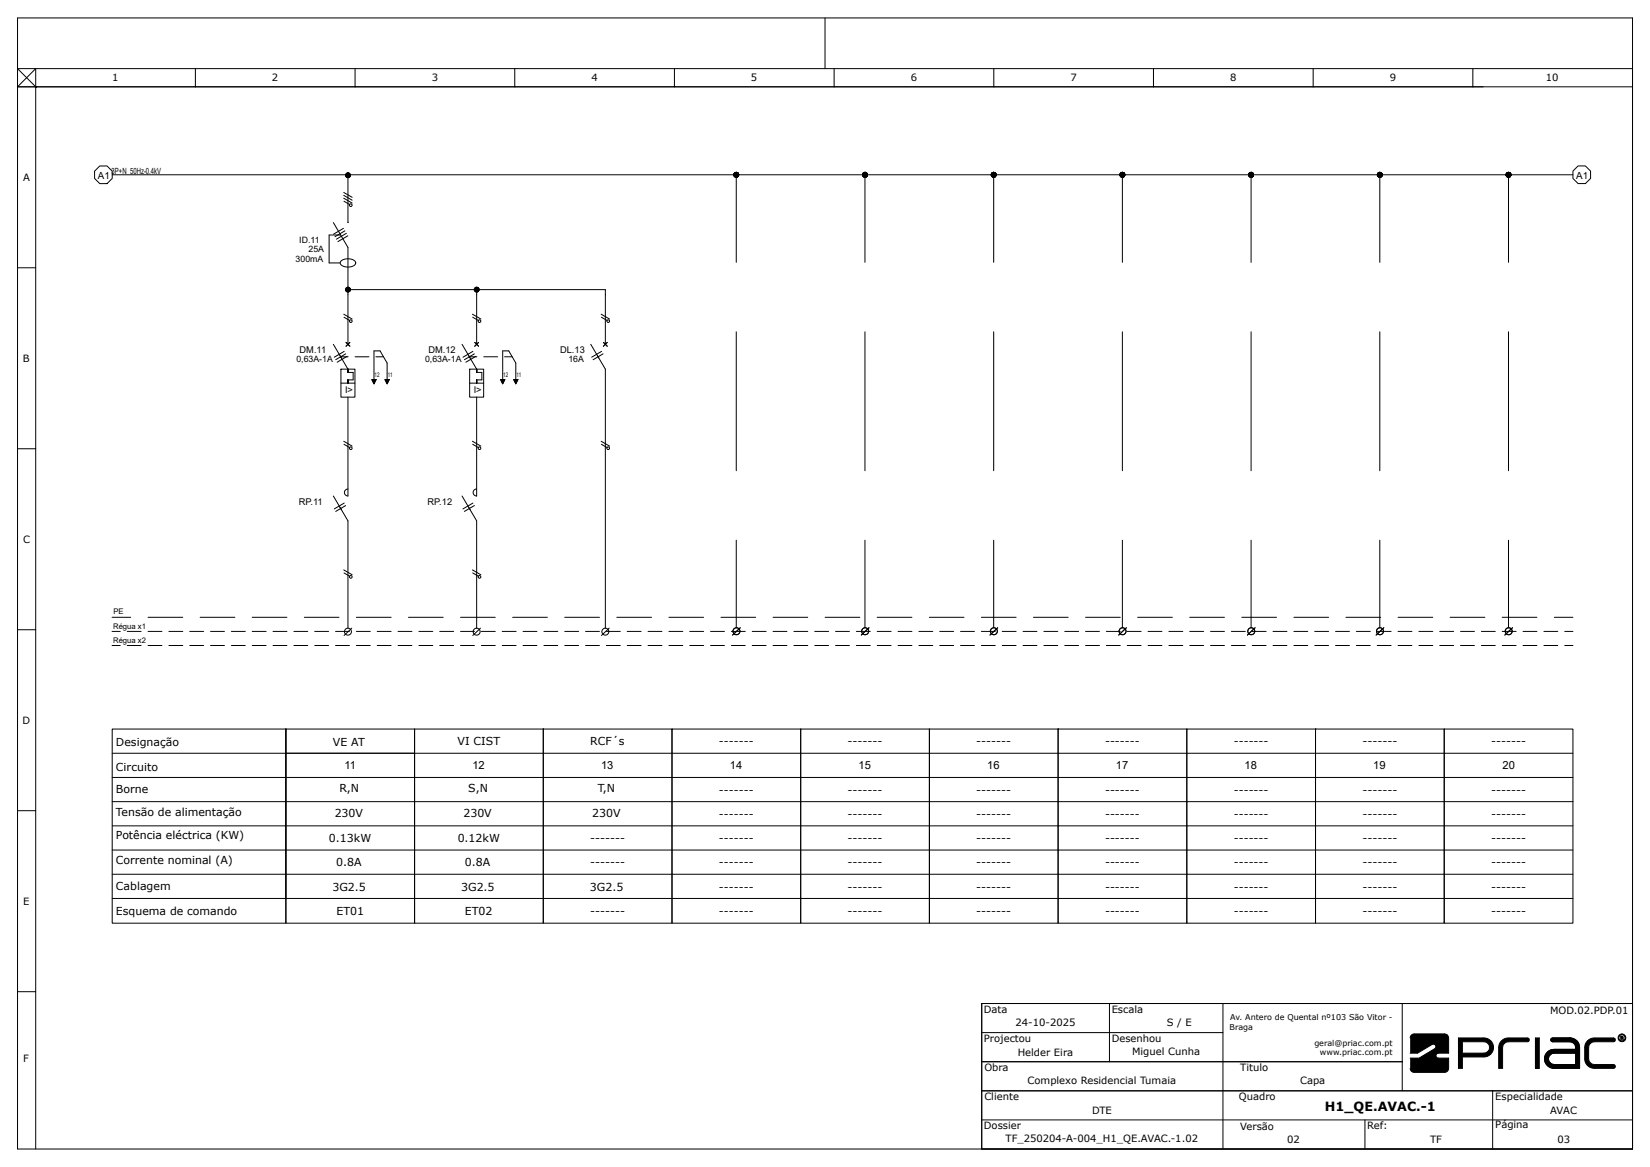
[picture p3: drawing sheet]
<svg xmlns="http://www.w3.org/2000/svg" width="297mm" height="210mm" viewBox="0 0 297 210" stroke-linecap="round" stroke-linejoin="round" font-family="sans-serif">
<g fill="none" stroke="#000" stroke-width=".18">
<path d="M6.4 15.6l-3.2-3.3h290.7v194.5h-290.7v-203.6h290.7v203.6h-117.2v-26.2h117.2M6.6 15.6l-.2 .1M35.2 15.6h.1M35.2 12.3v3.3M63.9 15.6h.1M63.9 12.3v3.3M92.7 15.6h.1M92.7 12.3v3.3M121.4 15.6h.1M121.4 12.3v3.3M148.5 3.2v9.1M150.1 15.6h.1"/>
<path d="M150.1 12.3v3.3M178.9 15.6h.1M178.9 12.3v3.3M207.6 15.6h.1M207.6 12.3v3.3M236.4 15.6h.1M236.4 12.3v3.3M265.1 15.6h.1M265.1 12.3v3.3M293.9 15.6h-290.7l3.2-3.3v194.5M20.2 31.5h262.9M61.9 35.7l1.5 .8"/>
<path d="M61.9 35.2l1.5 .8M61.9 34.6l1.5 .9M61.9 36.2l1 .6M62.2 31.5h.4l-.4 .2zM62.3 31.8l.3-.3-.2 .4zM62.3 31.3l.3 .2-.4-.1zM62.4 31.2l.1-.1 .1 .4zM62.5 31.1h.1v.4zM62.6 31.5v.5h-.1zM62.6 31.5l.2 .5h-.2zM62.6 31.5l.3 .4-.1 .1zM62.6 31.5l.4 .3-.1 .1z"/>
<path d="M62.6 31.5l.4 .2v.1zM62.6 31.5h.5l-.1 .2zM62.6 31.5l.4-.1 .1 .1zM62.6 31.5l.4-.2v.1zM62.6 31.1h.2l-.2 .4zM62.6 31.5v8.6M62.6 40h.1M62.8 31.1l.1 .1-.3 .3zM62.9 31.2l.1 .1-.4 .2zM132.1 31.5h.4l-.4 .1zM132.2 31.7l.3-.2-.2 .3zM132.2 31.2l.3 .3-.4-.2z"/>
<path d="M132.3 31.1l.1-.1 .1 .5zM132.4 31h.1v.5zM132.5 31.5v.4h-.1zM132.5 31.5l.2 .4h-.2zM132.5 31.5l.3 .3-.1 .1zM132.5 31.5l.4 .2-.1 .1zM132.5 31.5l.4 .1v.1zM132.5 31.5h.5l-.1 .1zM132.5 31.5l.4-.2 .1 .2zM132.5 31.5l.4-.3v.1zM132.5 31h.2l-.2 .5zM132.5 31.5v15.7"/>
<path d="M132.7 31l.1 .1-.3 .4zM132.8 31.1l.1 .1-.4 .3zM155.3 31.5h.4l-.4 .1zM155.3 31.7l.4-.2-.3 .3zM155.3 31.2l.4 .3-.4-.2zM155.4 31.1l.2-.1 .1 .5zM155.6 31h.1v.5zM155.7 31.5v.4h-.1zM155.7 31.5l.1 .4h-.1zM155.7 31.5l.3 .3-.2 .1zM155.7 31.5l.3 .2v.1zM155.7 31.5l.4 .1-.1 .1z"/>
<path d="M155.7 31.5h.4v.1zM155.7 31.5l.4-.2v.2zM155.7 31.5l.3-.3 .1 .1zM155.7 31h.1l-.1 .5zM155.7 31.5v15.7M155.8 31l.2 .1-.3 .4zM156 31.1v.1l-.3 .3zM178.4 31.5h.5l-.5 .1zM178.5 31.7l.4-.2-.3 .3zM178.5 31.2l.4 .3-.5-.2zM178.6 31.1l.1-.1 .2 .5zM178.7 31h.2v.5z"/>
<path d="M178.9 31.5v.4h-.2zM178.9 31.5l.1 .4h-.1zM178.9 31.5l.2 .3-.1 .1zM178.9 31.5l.3 .2-.1 .1zM178.9 31.5l.4 .1-.1 .1zM178.9 31.5h.4v.1zM178.9 31.5l.4-.2v.2zM178.9 31.5l.3-.3 .1 .1zM178.9 31h.1l-.1 .5zM178.9 31.5v15.7M179 31l.1 .1-.2 .4zM179.1 31.1l.1 .1-.3 .3z"/>
<path d="M201.6 31.5h.4l-.4 .1zM201.7 31.7l.3-.2-.2 .3zM201.7 31.2l.3 .3-.4-.2zM201.8 31.1l.1-.1 .1 .5zM201.9 31h.1v.5zM202 31.5v.4h-.1zM202 31.5l.2 .4h-.2zM202 31.5l.3 .3-.1 .1zM202 31.5l.4 .2-.1 .1zM202 31.5l.4 .1v.1zM202 31.5h.5l-.1 .1zM202 31.5l.4-.2 .1 .2z"/>
<path d="M202 31.5l.4-.3v.1zM202 31h.2l-.2 .5zM202 31.5v15.7M202.2 31l.1 .1-.3 .4zM202.3 31.1l.1 .1-.4 .3zM224.8 31.5h.4l-.4 .1zM224.8 31.7l.4-.2-.3 .3zM224.8 31.2l.4 .3-.4-.2zM224.9 31.1l.2-.1 .1 .5zM225.1 31h.1v.5zM225.2 31.5v.4h-.1zM225.2 31.5l.1 .4h-.1z"/>
<path d="M225.2 31.5l.3 .3-.2 .1zM225.2 31.5l.3 .2v.1zM225.2 31.5l.4 .1-.1 .1zM225.2 31.5h.4v.1zM225.2 31.5l.4-.2v.2zM225.2 31.5l.3-.3 .1 .1zM225.2 31h.1l-.1 .5zM225.2 31.5v15.7M225.3 31l.2 .1-.3 .4zM225.5 31.1v.1l-.3 .3zM247.9 31.5h.5l-.5 .1zM248 31.7l.4-.2-.3 .3z"/>
<path d="M248 31.2l.4 .3-.5-.2zM248.1 31.1l.1-.1 .2 .5zM248.2 31h.2v.5zM248.4 31.5v.4h-.2zM248.4 31.5l.1 .4h-.1zM248.4 31.5l.2 .3-.1 .1zM248.4 31.5l.3 .2-.1 .1zM248.4 31.5l.4 .1-.1 .1zM248.4 31.5h.4v.1zM248.4 31.5l.4-.2v.2zM248.4 31.5l.3-.3 .1 .1zM248.4 31h.1l-.1 .5z"/>
<path d="M248.4 31.5v15.7M248.5 31l.1 .1-.2 .4zM248.6 31.1l.1 .1-.3 .3zM271.1 31.5h.4l-.4 .1zM271.2 31.7l.3-.2-.2 .3zM271.2 31.2l.3 .3-.4-.2zM271.3 31.1l.1-.1 .1 .5zM271.4 31h.1v.5zM271.5 31.5v.4h-.1zM271.5 31.5l.2 .4h-.2zM271.5 31.5l.3 .3-.1 .1zM271.5 31.5l.4 .2-.1 .1z"/>
<path d="M271.5 31.5l.4 .1v.1zM271.5 31.5h.5l-.1 .1zM271.5 31.5l.4-.2 .1 .2zM271.5 31.5l.4-.3v.1zM271.5 31h.2l-.2 .5zM271.5 31.5v15.7M271.7 31l.1 .1-.3 .4zM271.8 31.1l.1 .1-.4 .3zM3.2 48.2h3.2M60 40.1l2.6 4.4v17.5M61.3 42.3h-2.1v5h2M61.4 47a1.89 1.89 0 0 1 2.6 .2 1.37 1.37 0 0 1-1.8 .8l-.8-.3a.47 .47 0 0 1 0-.7z"/>
<path d="M61.8 41.1l-1.8 1M61.9 56.5l1.5 .9M61.9 57.1l1 .6M62.1 41.5l-1.8 1.1M62.2 52.1h.4l-.4 .2zM62.3 52.4l.3-.3-.2 .4zM62.3 51.9l.3 .2-.4-.1zM62.3 42l-1.7 1M62.4 51.8l.1-.1 .1 .4zM62.5 51.7h.1v.4zM62.6 42.4l-1.8 1.1M62.6 52.1v.5l-.1-.1z"/>
<path d="M62.6 52.1l.2 .4-.2 .1zM62.6 52.1l.3 .4h-.1zM62.6 52.1l.4 .3-.1 .1zM62.6 52.1l.4 .2v.1zM62.6 52.1h.5l-.1 .2zM62.6 52.1l.4-.1 .1 .1zM62.6 52.1l.4-.2v.1zM62.6 51.7h.2l-.2 .4zM62.6 52.1h46.4v9.9M62.8 51.7l.1 .1-.3 .3zM62.9 51.8l.1 .1-.4 .2zM85 56.5l1.6 .9"/>
<path d="M85.1 57.1l1 .6M85.4 52.1h.4l-.4 .2zM85.4 52.4l.4-.3-.3 .4zM85.4 51.9l.4 .2-.4-.1zM85.5 51.8l.2-.1 .1 .4zM85.7 51.7h.1v.4zM85.8 52.1v.5l-.1-.1zM85.8 52.1l.1 .4-.1 .1zM85.8 52.1l.3 .4h-.2zM85.8 52.1l.4 .3-.1 .1zM85.8 52.1l.4 .2v.1zM85.8 52.1h.4v.2z"/>
<path d="M85.8 52.1l.4-.1v.1zM85.8 52.1l.4-.2v.1zM85.8 51.7h.1l-.1 .4zM85.8 52.1v9.9M85.9 51.7l.2 .1-.3 .3zM86.1 51.8l.1 .1-.4 .2zM108.2 56.5l1.5 .9M108.3 57.1l1 .6M132.5 59.7v25M155.7 59.7v25M178.9 59.7v25M202 59.7v25"/>
<path d="M225.2 59.7v25M248.4 59.7v25M271.5 59.7v25M60 62l2.6 4.4v.6h1v1.4h-1v.5M61.3 64.2h1.4M61.4 66.4h2.5v5.1h-2.5zM61.4 68.9h2.5M61.9 79.4l1.5 .9M61.9 80l1 .5M62 63.2l-1.8 1.1M62.2 63.7l-1.8 1M62.3 61.6l.7 .7"/>
<path d="M62.5 64.1l-1.8 1.1M62.6 71.5v17.8a.63 .63 0 0 1-.6-.7 .63 .63 0 0 1 .6-.6M63 61.6l-.7 .7M63.9 64.2h2.5M66.9 68.3h.8l-.4 .8zM67.3 68.3v-5.2h1.1l1.3 2.2v3M67.7 64.2h1.3M69.3 68.3h.8l-.4 .8zM83.2 62l2.6 4.4v.6h.9v1.4h-.9v.5M84.5 64.2h1.3M84.5 66.4h2.6v5.1h-2.6zM84.5 68.9h2.6"/>
<path d="M85 79.4l1.6 .9M85.1 79.9l1 .6M85.1 63.2l-1.8 1.1M85.4 63.7l-1.8 1M85.5 61.6l.6 .7M85.6 64.1l-1.7 1.1M85.8 71.5v17.8a.63 .63 0 0 1-.6-.7 .63 .63 0 0 1 .6-.6M86.1 61.6l-.6 .7M87.1 64.2h2.5M90.1 68.3h.8l-.4 .8zM90.5 68.3v-5.2h1.1l1.2 2.2v3M90.8 64.2h1.4"/>
<path d="M92.5 68.3h.7l-.4 .8zM106.3 62l2.7 4.4v46.6M108.2 79.4l1.5 .9M108.3 79.9l1 .6M108.3 63.2l-1.8 1.1M108.6 63.7l-1.8 1M108.6 61.6l.7 .7M109.3 61.6l-.7 .7M3.2 80.8h3.2M60 89.3l2.6 4.4v19.3M62 90.5l-1.8 1.1M62.2 91l-1.8 1"/>
<path d="M83.2 89.3l2.6 4.4v19.3M85.1 90.5l-1.8 1.1M85.4 91l-1.8 1M132.5 97.2v15.8M155.7 97.2v15.8M178.9 97.2v15.8M202 97.2v15.8M225.2 97.2v15.8M248.4 97.2v15.8M271.5 97.2v15.8M3.2 113.3h3.2M20.2 113.6h1.4"/>
<path d="M20.2 116.2h1.4M20.2 111.1h3.3M22.9 113.6h2.5M22.9 116.2h2.5M26.6 113.6h2.5M26.6 116.2h2.5M26.6 111.1h6.3M30.4 113.6h2.5M30.4 116.2h2.5M34.1 113.6h2.5M34.1 116.2h2.5M36 111.1h6.3"/>
<path d="M37.9 113.6h2.5M37.9 116.2h2.5M41.6 113.6h2.5M41.6 116.2h2.5M45.4 113.6h2.5M45.4 116.2h2.5M45.4 111.1h6.2M49.1 113.6h2.5M49.1 116.2h2.5M52.9 113.6h2.5M52.9 116.2h2.5M54.8 111.1h6.2"/>
<path d="M56.6 113.6h2.5M56.6 116.2h2.5M60.4 113.6h2.5M60.4 116.2h2.5M61.9 102.6l1.5 .8M61.9 103.1l1 .6M63.3 113l-1.4 1.4M64.1 113.6h2.5M64.1 116.2h2.5M64.1 111.1h6.3M67.9 113.6h2.5M67.9 116.2h2.5"/>
<path d="M71.6 113.6h2.5M71.6 116.2h2.5M73.5 111.1h6.3M75.4 113.6h2.5M75.4 116.2h2.5M79.1 113.6h2.5M79.1 116.2h2.5M82.9 113.6h2.5M82.9 116.2h2.5M82.9 111.1h6.2M85 102.6l1.6 .8M85.1 103.1l1 .6"/>
<path d="M86.5 113l-1.4 1.4M86.6 113.6h2.5M86.6 116.2h2.5M90.4 113.6h2.5M90.4 116.2h2.5M92.3 111.1h6.2M94.1 113.6h2.5M94.1 116.2h2.5M97.9 113.6h2.5M97.9 116.2h2.5M101.6 113.6h2.5M101.6 116.2h2.5"/>
<path d="M101.6 111.1h6.3M105.4 113.6h2.5M105.4 116.2h2.5M109.1 113.6h2.5M109.1 116.2h2.5M109.7 113l-1.4 1.4M111 111.1h6.3M112.9 113.6h2.5M112.9 116.2h2.5M116.6 113.6h2.5M116.6 116.2h2.5M120.4 113.6h2.5"/>
<path d="M120.4 116.2h2.5M120.4 111.1h6.2M124.1 113.6h2.5M124.1 116.2h2.5M127.9 113.6h2.5M127.9 116.2h2.5M129.8 111.1h6.2M131.6 113.6h2.5M131.6 116.2h2.5M133.3 113l-1.4 1.3M135.4 113.6h2.5M135.4 116.2h2.5"/>
<path d="M139.1 113.6h2.5M139.1 116.2h2.5M139.1 111.1h6.3M142.9 113.6h2.5M142.9 116.2h2.5M146.6 113.6h2.5M146.6 116.2h2.5M148.5 111.1h6.3M150.4 113.6h2.5M150.4 116.2h2.5M154.1 113.6h2.5M154.1 116.2h2.5"/>
<path d="M156.4 113l-1.4 1.3M157.9 113.6h2.5M157.9 116.2h2.5M157.9 111.1h6.2M161.6 113.6h2.5M161.6 116.2h2.5M165.4 113.6h2.5M165.4 116.2h2.5M167.3 111.1h6.2M169.1 113.6h2.5M169.1 116.2h2.5M172.9 113.6h2.5"/>
<path d="M172.9 116.2h2.5M176.6 113.6h2.5M176.6 116.2h2.5M176.6 111.1h6.3M179.6 113l-1.4 1.3M180.4 113.6h2.5M180.4 116.2h2.5M184.1 113.6h2.5M184.1 116.2h2.5M186 111.1h6.3M187.9 113.6h2.5M187.9 116.2h2.5"/>
<path d="M191.6 113.6h2.5M191.6 116.2h2.5M195.4 113.6h2.5M195.4 116.2h2.5M195.4 111.1h6.2M199.1 113.6h2.5M199.1 116.2h2.5M202.8 113l-1.4 1.3M202.9 113.6h2.5M202.9 116.2h2.5M204.8 111.1h6.2M206.6 113.6h2.5"/>
<path d="M206.6 116.2h2.5M210.4 113.6h2.5M210.4 116.2h2.5M214.1 113.6h2.5M214.1 116.2h2.5M214.1 111.1h6.3M217.9 113.6h2.5M217.9 116.2h2.5M221.6 113.6h2.5M221.6 116.2h2.5M223.5 111.1h6.3M225.4 113.6h2.5"/>
<path d="M225.4 116.2h2.5M225.9 113l-1.4 1.3M229.1 113.6h2.5M229.1 116.2h2.5M232.9 113.6h2.5M232.9 116.2h2.5M232.9 111.1h6.2M236.6 113.6h2.5M236.6 116.2h2.5M240.4 113.6h2.5M240.4 116.2h2.5M242.3 111.1h6.2"/>
<path d="M244.1 113.6h2.5M244.1 116.2h2.5M247.9 113.6h2.5M247.9 116.2h2.5M249.1 113l-1.4 1.3M251.6 113.6h2.5M251.6 116.2h2.5M251.6 111.1h6.3M255.4 113.6h2.5M255.4 116.2h2.5M259.1 113.6h2.5M259.1 116.2h2.5"/>
<path d="M261 111.1h6.3M262.9 113.6h2.5M262.9 116.2h2.5M266.6 113.6h2.5M266.6 116.2h2.5M270.4 113.6h2.5M270.4 116.2h2.5M270.4 111.1h6.2M272.3 113l-1.4 1.3M274.1 113.6h2.5M274.1 116.2h2.5M277.9 113.6h2.5"/>
<path d="M277.9 116.2h2.5M279.8 111.1h3.3M281.6 113.6h1.5M281.6 116.2h1.5M20.2 139.9h262.9M20.2 135.5h262.9M20.2 131.2h31.3v34.9h-31.3zM51.5 131.2h23.1v34.9h-23.1zM51.5 131.2v30.5M74.6 131.2h23.2v34.9h-23.2zM97.8 131.2h.1M97.8 131.2h23.2v34.9h-23.2z"/>
<path d="M121 131.2h23.1v34.9h-23.1zM144.1 131.2h23.2v34.9h-23.2zM167.3 131.2h23.2v34.9h-23.2zM190.5 131.2h.1M190.5 131.2h23.1v34.9h-23.1zM213.6 131.2h23.2v34.9h-23.2zM236.8 131.2h.1M236.8 131.2h23.2v34.9h-23.2zM260 131.2h23.1v34.9h-23.1zM3.2 145.9h3.2M20.2 144.3h262.9M20.2 148.6h262.9"/>
<path d="M20.2 153h262.9M20.2 157.3h262.9M3.2 178.5h3.2M20.2 161.7h262.9M176.7 196.3h117.2M176.7 191.1h75.8M176.7 185.8h43.4M199.7 180.6v10.5M220.1 180.6v26.2M252.4 180.6v15.7M253.8 186.8a.9 .9 0 0 1 1.3-.7h4.4a.93 .93 0 0 1 1 .1 .93 .93 0 0 1 .2 1v2.3h-1.5a.51 .51 0 0 0-.7 .5 .51 .51 0 0 0 .7 .4h1.5a4.6 4.6 0 0 1-.2 2.4l-.5 .2h-5.4a.73 .73 0 0 1-.8-.7M253.8 190.4h1.6"/>
<path d="M257.7 188l-1.7 1a2.2 2.2 0 0 1-2.1 .5h-.1M257.7 188a.46 .46 0 0 1 .7 .2 .46 .46 0 0 1-.3 .6l-2.6 1.6M260.5 186.3h.1M267 187.5h-3.8v2M267 190.2h-3.8v2h-.7v-5.4h3.1a3.8 3.8 0 0 1 2.7 .5 1.7 1.7 0 0 1 .4 1.9 1.7 1.7 0 0 1-1.6 1M267.1 187.5a1.05 1.05 0 0 1 1 1.2 1.05 1.05 0 0 1-1.4 .8h-3.4M268.7 196.3v10.5M270.5 188.5v3.7h-.7M271.5 186.8a1.84 1.84 0 0 0-1.7 2.3v3.1M271.6 186.8h3.2a.37 .37 0 0 1 .5 .3 .37 .37 0 0 1-.5 .4h-3.1a1.06 1.06 0 0 0-1.2 1M276.4 186.8h.7v5.4h-.7zM279.5 186.8a.35 .35 0 0 0-.4 .4 .35 .35 0 0 0 .5 .3h2.5a1.18 1.18 0 0 1 1.5 1.3h-3.8"/>
<path d="M279.5 186.8h1a6.2 6.2 0 0 1 3 .3 1.83 1.83 0 0 1 .8 1.7M279.8 188.8a1.74 1.74 0 0 0-1.8 2 1.74 1.74 0 0 0 2.2 1.4h4.1v-3.3M282.6 186.8h.1M283.6 189.5h-3.2a1.15 1.15 0 0 0-1.4 .4 1.15 1.15 0 0 0 0 1.4l.8 .3M283.6 189.5v2.1h-3.8M287 186.8a1.76 1.76 0 0 0-1.7 2v.7a2.25 2.25 0 0 0 1 2.6l.7 .1h3.4M287 191.6h3.3a.36 .36 0 0 1 .4 .2 .36 .36 0 0 1-.3 .4M287 186.8h3.3a.36 .36 0 0 1 .4 .2 .36 .36 0 0 1-.3 .5M290.4 187.5h-2.9a1.2 1.2 0 0 0-1.5 1.3v1.7a1.03 1.03 0 0 0 1 1.1M291.7 186.5h.4v.3l.1 .2-.4-.1-.1 .1zM176.7 201.5h117.2M245.7 201.5v5.3"/>
<circle cx="18.6" cy="31.5" r="1.72"/>
<circle cx="63.1" cy="36.9" r=".24"/>
<circle cx="284.7" cy="31.4" r="1.72"/>
<circle cx="63.1" cy="57.8" r=".24"/>
<circle cx="86.3" cy="57.8" r=".24"/>
<circle cx="109.5" cy="57.8" r=".24"/>
<circle cx="63.1" cy="80.7" r=".24"/>
<circle cx="86.3" cy="80.7" r=".24"/>
<circle cx="109.5" cy="80.7" r=".24"/>
<circle cx="62.6" cy="113.7" r=".63"/>
<circle cx="63.1" cy="103.8" r=".24"/>
<circle cx="85.8" cy="113.7" r=".63"/>
<circle cx="86.3" cy="103.8" r=".24"/>
<circle cx="109" cy="113.7" r=".63"/>
<circle cx="132.6" cy="113.6" r=".63"/>
<circle cx="155.7" cy="113.6" r=".63"/>
<circle cx="178.9" cy="113.6" r=".63"/>
<circle cx="202.1" cy="113.6" r=".63"/>
<circle cx="225.2" cy="113.6" r=".63"/>
<circle cx="248.4" cy="113.6" r=".63"/>
<circle cx="271.6" cy="113.6" r=".63"/>
<circle cx="291.9" cy="186.6" r=".12"/>
<circle cx="292" cy="186.8" r=".56"/>
<circle cx="292" cy="186.8" r=".7"/>
</g>
<g fill="#000">
<path d="M62.2 31.5h.4l-.4 .2zM62.2 31.7l.4-.2-.3 .3zM62.3 31.8l.3-.3-.2 .4zM62.6 31.5l-.1 .5-.1-.1zM62.6 31.5v.5h-.1zM62.5 31.1h.1v.4zM62.4 31.2l.1-.1 .1 .4zM62.4 31.2l.2 .3-.3-.2zM62.3 31.3l.3 .2-.4-.1zM62.2 31.4l.4 .1h-.4zM62.6 31.5l.2 .5h-.2zM62.6 31.1h.2l-.2 .4z"/>
<path d="M62.6 31.5l.3 .4-.1 .1zM62.8 31.1l.1 .1-.3 .3zM62.6 31.5l.4 .3-.1 .1zM62.9 31.2l.1 .1-.4 .2zM62.6 31.5l.4 .2v.1zM62.6 31.5l.4-.2v.1zM62.6 31.5h.5l-.1 .2zM62.6 31.5l.4-.1 .1 .1zM132.1 31.5h.4l-.4 .1zM132.1 31.6l.4-.1-.3 .2zM132.2 31.7l.3-.2-.2 .3zM132.5 31.5l-.1 .4-.1-.1z"/>
<path d="M132.5 31.5v.4h-.1zM132.4 31h.1v.5zM132.3 31.1l.1-.1 .1 .5zM132.2 31.2l.1-.1 .2 .4zM132.2 31.2l.3 .3-.4-.2zM132.1 31.3l.4 .2h-.4zM132.5 31.5l.2 .4h-.2zM132.5 31h.2l-.2 .5zM132.5 31.5l.3 .3-.1 .1zM132.7 31l.1 .1-.3 .4zM132.5 31.5l.4 .2-.1 .1zM132.8 31.1l.1 .1-.4 .3z"/>
<path d="M132.5 31.5l.4 .1v.1zM132.5 31.5l.4-.3v.1zM132.5 31.5h.5l-.1 .1zM132.5 31.5l.4-.2 .1 .2zM155.3 31.5h.4l-.4 .1zM155.3 31.6l.4-.1-.4 .2zM155.3 31.7l.4-.2-.3 .3zM155.7 31.5l-.1 .4-.2-.1zM155.7 31.5v.4h-.1zM155.6 31h.1v.5zM155.4 31.1l.2-.1 .1 .5zM155.3 31.2l.1-.1 .3 .4z"/>
<path d="M155.3 31.2l.4 .3-.4-.2zM155.3 31.3l.4 .2h-.4zM155.7 31.5l.1 .4h-.1zM155.7 31h.1l-.1 .5zM155.7 31.5l.3 .3-.2 .1zM155.8 31l.2 .1-.3 .4zM155.7 31.5l.3 .2v.1zM156 31.1v.1l-.3 .3zM155.7 31.5l.4 .1-.1 .1zM155.7 31.5l.3-.3 .1 .1zM155.7 31.5h.4v.1zM155.7 31.5l.4-.2v.2z"/>
<path d="M178.4 31.5h.5l-.5 .1zM178.4 31.6l.5-.1-.4 .2zM178.5 31.7l.4-.2-.3 .3zM178.9 31.5l-.2 .4-.1-.1zM178.9 31.5v.4h-.2zM178.7 31h.2v.5zM178.6 31.1l.1-.1 .2 .5zM178.5 31.2l.1-.1 .3 .4zM178.5 31.2l.4 .3-.5-.2zM178.4 31.3l.5 .2h-.5zM178.9 31.5l.1 .4h-.1zM178.9 31h.1l-.1 .5z"/>
<path d="M178.9 31.5l.2 .3-.1 .1zM179 31l.1 .1-.2 .4zM178.9 31.5l.3 .2-.1 .1zM179.1 31.1l.1 .1-.3 .3zM178.9 31.5l.4 .1-.1 .1zM178.9 31.5l.3-.3 .1 .1zM178.9 31.5h.4v.1zM178.9 31.5l.4-.2v.2zM201.6 31.5h.4l-.4 .1zM201.6 31.6l.4-.1-.3 .2zM201.7 31.7l.3-.2-.2 .3zM202 31.5l-.1 .4-.1-.1z"/>
<path d="M202 31.5v.4h-.1zM201.9 31h.1v.5zM201.8 31.1l.1-.1 .1 .5zM201.7 31.2l.1-.1 .2 .4zM201.7 31.2l.3 .3-.4-.2zM201.6 31.3l.4 .2h-.4zM202 31.5l.2 .4h-.2zM202 31h.2l-.2 .5zM202 31.5l.3 .3-.1 .1zM202.2 31l.1 .1-.3 .4zM202 31.5l.4 .2-.1 .1zM202.3 31.1l.1 .1-.4 .3z"/>
<path d="M202 31.5l.4 .1v.1zM202 31.5l.4-.3v.1zM202 31.5h.5l-.1 .1zM202 31.5l.4-.2 .1 .2zM224.8 31.5h.4l-.4 .1zM224.8 31.6l.4-.1-.4 .2zM224.8 31.7l.4-.2-.3 .3zM225.2 31.5l-.1 .4-.2-.1zM225.2 31.5v.4h-.1zM225.1 31h.1v.5zM224.9 31.1l.2-.1 .1 .5zM224.8 31.2l.1-.1 .3 .4z"/>
<path d="M224.8 31.2l.4 .3-.4-.2zM224.8 31.3l.4 .2h-.4zM225.2 31.5l.1 .4h-.1zM225.2 31h.1l-.1 .5zM225.2 31.5l.3 .3-.2 .1zM225.3 31l.2 .1-.3 .4zM225.2 31.5l.3 .2v.1zM225.5 31.1v.1l-.3 .3zM225.2 31.5l.4 .1-.1 .1zM225.2 31.5l.3-.3 .1 .1zM225.2 31.5h.4v.1zM225.2 31.5l.4-.2v.2z"/>
<path d="M247.9 31.5h.5l-.5 .1zM247.9 31.6l.5-.1-.4 .2zM248 31.7l.4-.2-.3 .3zM248.4 31.5l-.2 .4-.1-.1zM248.4 31.5v.4h-.2zM248.2 31h.2v.5zM248.1 31.1l.1-.1 .2 .5zM248 31.2l.1-.1 .3 .4zM248 31.2l.4 .3-.5-.2zM247.9 31.3l.5 .2h-.5zM248.4 31.5l.1 .4h-.1zM248.4 31h.1l-.1 .5z"/>
<path d="M248.4 31.5l.2 .3-.1 .1zM248.5 31l.1 .1-.2 .4zM248.4 31.5l.3 .2-.1 .1zM248.6 31.1l.1 .1-.3 .3zM248.4 31.5l.4 .1-.1 .1zM248.4 31.5l.3-.3 .1 .1zM248.4 31.5h.4v.1zM248.4 31.5l.4-.2v.2zM271.1 31.5h.4l-.4 .1zM271.1 31.6l.4-.1-.3 .2zM271.2 31.7l.3-.2-.2 .3zM271.5 31.5l-.1 .4-.1-.1z"/>
<path d="M271.5 31.5v.4h-.1zM271.4 31h.1v.5zM271.3 31.1l.1-.1 .1 .5zM271.2 31.2l.1-.1 .2 .4zM271.2 31.2l.3 .3-.4-.2zM271.1 31.3l.4 .2h-.4zM271.5 31.5l.2 .4h-.2zM271.5 31h.2l-.2 .5zM271.5 31.5l.3 .3-.1 .1zM271.7 31l.1 .1-.3 .4zM271.5 31.5l.4 .2-.1 .1zM271.8 31.1l.1 .1-.4 .3z"/>
<path d="M271.5 31.5l.4 .1v.1zM271.5 31.5l.4-.3v.1zM271.5 31.5h.5l-.1 .1zM271.5 31.5l.4-.2 .1 .2zM62.2 52.1h.4l-.4 .2zM62.2 52.3l.4-.2-.3 .3zM62.3 52.4l.3-.3-.2 .4zM62.6 52.1l-.1 .4h-.1zM62.6 52.1v.5l-.1-.1zM62.5 51.7h.1v.4zM62.4 51.8l.1-.1 .1 .4zM62.4 51.8l.2 .3-.3-.2z"/>
<path d="M62.3 51.9l.3 .2-.4-.1zM62.2 52l.4 .1h-.4zM62.6 52.1l.2 .4-.2 .1zM62.6 51.7h.2l-.2 .4zM62.6 52.1l.3 .4h-.1zM62.8 51.7l.1 .1-.3 .3zM62.6 52.1l.4 .3-.1 .1zM62.9 51.8l.1 .1-.4 .2zM62.6 52.1l.4 .2v.1zM62.6 52.1l.4-.2v.1zM62.6 52.1h.5l-.1 .2zM62.6 52.1l.4-.1 .1 .1z"/>
<path d="M85.4 52.1h.4l-.4 .2zM85.4 52.3l.4-.2-.4 .3zM85.4 52.4l.4-.3-.3 .4zM85.8 52.1l-.1 .4h-.2zM85.8 52.1v.5l-.1-.1zM85.7 51.7h.1v.4zM85.5 51.8l.2-.1 .1 .4zM85.4 51.9l.1-.1 .3 .3zM85.4 51.9l.4 .2-.4-.1zM85.4 52l.4 .1h-.4zM85.8 52.1l.1 .4-.1 .1zM85.8 51.7h.1l-.1 .4z"/>
<path d="M85.8 52.1l.3 .4h-.2zM85.9 51.7l.2 .1-.3 .3zM85.8 52.1l.4 .3-.1 .1zM86.1 51.8l.1 .1-.4 .2zM85.8 52.1l.4 .2v.1zM85.8 52.1l.4-.2v.1zM85.8 52.1h.4v.2zM85.8 52.1l.4-.1v.1z"/>
</g>
<g fill="#000">
<path d="M66.9 68.3h.8l-.4 .8zM69.3 68.3h.8l-.4 .8zM90.1 68.3h.8l-.4 .8zM92.5 68.3h.7l-.4 .8z"/>
<path d="M254.1 186.3l.4-.2h5.3a.92 .92 0 0 1 .9 1.2v1.9a.22 .22 0 0 1 0 .3 .22 .22 0 0 1-.3 0h-1.4a.48 .48 0 0 0-.5 .6 .48 .48 0 0 0 .7 .3h1.5v1.7a.85 .85 0 0 1-1.2 .9h-4.9a.89 .89 0 0 1-.8-1.3v-.9a.28 .28 0 0 1 0-.4 .28 .28 0 0 1 .4 0h1.2l2.8-1.7a.49 .49 0 0 0 .1-.7 .49 .49 0 0 0-.8 .1l-2.3 1.4h-1.2a.16 .16 0 0 1-.2 0 .16 .16 0 0 1 0-.2v-2.6z" fill-rule="evenodd"/>
<path d="M262.5 186.8v5.4h.7v-1.8a.22 .22 0 0 1 .1-.2 .22 .22 0 0 1 .3 0h3.5a1.75 1.75 0 0 0 1.7-2 1.75 1.75 0 0 0-2.3-1.4zM263.2 187.5h3.4a1.09 1.09 0 0 1 1.4 .4 1.09 1.09 0 0 1-.4 1.5l-.5 .1h-3.6a.23 .23 0 0 1-.3 0 .23 .23 0 0 1 0-.4z" fill-rule="evenodd"/>
<path d="M270.2 187.3a3.9 3.9 0 0 0-.4 2.8v2.1h.7v-3.7a1.25 1.25 0 0 1 1.7-1h2.5a.4 .4 0 0 0 .6-.5 .4 .4 0 0 0-.7-.2h-2.9a1.87 1.87 0 0 0-1.5 .5zM285.7 187.3l-.4 1v2.2a2 2 0 0 0 2.5 1.7h2.6a.38 .38 0 0 0 .3-.5 .38 .38 0 0 0-.6-.1h-3.1a1.28 1.28 0 0 1-1-1.8v-1.3a1.27 1.27 0 0 1 1.6-1h2.8a.38 .38 0 0 0 .3-.6 .38 .38 0 0 0-.6-.1h-3.1a1.73 1.73 0 0 0-1.3 .5zM291.3 186.8a.7 .7 0 0 0 1.4 0 .7 .7 0 0 0-1.4 0zM291.4 186.8a.56 .56 0 0 1 1.1 0 .56 .56 0 0 1-1.1 0zM279.2 186.9a.41 .41 0 0 0 .1 .5 .41 .41 0 0 0 .5 .1h2.7a1.11 1.11 0 0 1 1.1 1.3h-3.7a1.75 1.75 0 0 0-1.9 2 1.75 1.75 0 0 0 2.3 1.4h3.8a.21 .21 0 0 0 .3 0 .21 .21 0 0 0-.1-.3v-3.4a1.91 1.91 0 0 0-2.4-1.7h-2.4zM279 189.9l.7-.4h3.6a.23 .23 0 0 1 .3 0 .23 .23 0 0 1 0 .4v1.4a.21 .21 0 0 1 0 .2 .21 .21 0 0 1-.3 .1h-3.5a1.02 1.02 0 0 1-1-.6 1.02 1.02 0 0 1 .2-1.1z" fill-rule="evenodd"/>
<path d="M276.4 186.8h.7v5.4h-.7z" fill-rule="evenodd"/>
<path d="M291.7 186.5v.5l.1-.1 .4 .1-.1-.2a.24 .24 0 0 0 0-.3 .24 .24 0 0 0-.4 0zM291.8 186.7a.15 .15 0 0 1 .3 0 .15 .15 0 0 1-.3 0z" fill-rule="evenodd"/>
</g>
<text font-size="2.3" x="238.5" y="199.9">H1_QE.AVAC.-1</text>
<g font-size="2">
<text x="20.9" y="134.2">Designação</text>
<text x="59.9" y="134.2">VE AT</text>
<text x="82.4" y="134">VI CIST</text>
<text x="106.2" y="134.1">RCF´s</text>
<text x="129.4" y="134.1">-------</text>
<text x="152.6" y="134.1">-------</text>
<text x="175.7" y="134.1">-------</text>
<text x="198.9" y="134.1">-------</text>
<text x="222.1" y="134.1">-------</text>
<text x="245.2" y="134.1">-------</text>
<text x="268.4" y="134.1">-------</text>
<text x="20.9" y="138.7">Circuito</text>
<text x="20.9" y="142.6">Borne</text>
<text x="61.1" y="142.6">R,N</text>
<text x="62" y="138.4">11</text>
<text x="84.3" y="142.6">S,N</text>
<text x="85" y="138.4">12</text>
<text x="107.6" y="142.6">T,N</text>
<text x="108.2" y="138.4">13</text>
<text x="129.4" y="142.8">-------</text>
<text x="131.4" y="138.4">14</text>
<text x="152.6" y="142.8">-------</text>
<text x="154.5" y="138.4">15</text>
<text x="175.7" y="142.8">-------</text>
<text x="177.7" y="138.4">16</text>
<text x="198.9" y="142.8">-------</text>
<text x="200.9" y="138.4">17</text>
<text x="222.1" y="142.8">-------</text>
<text x="224" y="138.4">18</text>
<text x="245.2" y="142.8">-------</text>
<text x="247.2" y="138.4">19</text>
<text x="268.4" y="142.8">-------</text>
<text x="270.4" y="138.4">20</text>
<text x="20.9" y="146.8">Tensão de alimentação</text>
<text x="60.2" y="147.1">230V</text>
<text x="83.4" y="147.1">230V</text>
<text x="106.6" y="147.1">230V</text>
<text x="129.4" y="147.2">-------</text>
<text x="152.6" y="147.2">-------</text>
<text x="175.7" y="147.2">-------</text>
<text x="198.9" y="147.2">-------</text>
<text x="222.1" y="147.2">-------</text>
<text x="245.2" y="147.2">-------</text>
<text x="268.4" y="147.2">-------</text>
<text x="20.9" y="155.5">Corrente nominal (A)</text>
<text x="20.9" y="151">Potência eléctrica (KW)</text>
<text x="59.2" y="151.6">0.13kW</text>
<text x="60.5" y="155.8">0.8A</text>
<text x="82.4" y="151.6">0.12kW</text>
<text x="83.7" y="155.8">0.8A</text>
<text x="106.2" y="155.9">-------</text>
<text x="106.2" y="151.6">-------</text>
<text x="129.4" y="155.9">-------</text>
<text x="129.4" y="151.6">-------</text>
<text x="152.6" y="155.9">-------</text>
<text x="152.6" y="151.6">-------</text>
<text x="175.7" y="155.9">-------</text>
<text x="175.7" y="151.6">-------</text>
<text x="198.9" y="155.9">-------</text>
<text x="198.9" y="151.6">-------</text>
<text x="222.1" y="155.9">-------</text>
<text x="222.1" y="151.6">-------</text>
<text x="245.2" y="155.9">-------</text>
<text x="245.2" y="151.6">-------</text>
<text x="268.4" y="155.9">-------</text>
<text x="268.4" y="151.6">-------</text>
<text x="20.9" y="160.2">Cablagem</text>
<text x="59.8" y="160.3">3G2.5</text>
<text x="83" y="160.3">3G2.5</text>
<text x="106.2" y="160.3">3G2.5</text>
<text x="129.4" y="160.3">-------</text>
<text x="152.6" y="160.3">-------</text>
<text x="175.7" y="160.3">-------</text>
<text x="198.9" y="160.3">-------</text>
<text x="222.1" y="160.3">-------</text>
<text x="245.2" y="160.3">-------</text>
<text x="268.4" y="160.3">-------</text>
<text x="20.9" y="164.6">Esquema de comando</text>
<text x="60.6" y="164.6">ET01</text>
<text x="83.7" y="164.6">ET02</text>
<text x="106.2" y="164.6">-------</text>
<text x="129.4" y="164.6">-------</text>
<text x="152.6" y="164.6">-------</text>
<text x="175.7" y="164.6">-------</text>
<text x="198.9" y="164.6">-------</text>
<text x="222.1" y="164.6">-------</text>
<text x="245.2" y="164.6">-------</text>
<text x="268.4" y="164.6">-------</text>
</g>
<g font-size="1.8">
<text x="20.2" y="14.6">1</text>
<text x="49" y="14.7">2</text>
<text x="77.7" y="14.6">3</text>
<text x="106.5" y="14.6">4</text>
<text x="135.2" y="14.6">5</text>
<text x="163.9" y="14.6">6</text>
<text x="192.7" y="14.6">7</text>
<text x="221.4" y="14.6">8</text>
<text x="250.2" y="14.6">9</text>
<text x="278.3" y="14.6">10</text>
<text x="4.2" y="32.6">A</text>
<text x="17.6" y="32.1">A1</text>
<text x="283.7" y="32.1">A1</text>
<text x="4.1" y="65.1">B</text>
<text x="4.1" y="97.7">C</text>
<text x="4.1" y="130.3">D</text>
<text x="4.2" y="162.8">E</text>
<text x="177.1" y="182.2">Data</text>
<text x="182.8" y="184.5">24-10-2025</text>
<text x="200.1" y="182.3">Escala</text>
<text x="210.1" y="184.6">S / E</text>
<text x="279" y="182.4">MOD.02.PDP.01</text>
<text x="4.2" y="191.1">F</text>
<text x="177.1" y="187.5">Projectou</text>
<text x="183.2" y="190">Helder Eira</text>
<text x="200.1" y="187.5">Desenhou</text>
<text x="203.8" y="189.8">Miguel Cunha</text>
<text x="177.2" y="192.7">Obra</text>
<text x="177.2" y="198">Cliente</text>
<text x="185" y="195.1">Complexo Residencial Tumaia</text>
<text x="223" y="198">Quadro</text>
<text x="223.2" y="192.7">Titulo</text>
<text x="234" y="195">Capa</text>
<text x="269.2" y="198">Especialidade</text>
<text x="177.1" y="203.2">Dossier</text>
<text x="196.6" y="200.5">DTE</text>
<text x="223.2" y="203.4">Versão</text>
<text x="246.1" y="203.1">Ref:</text>
<text x="269.2" y="203">Página</text>
<text x="279" y="200.5">AVAC</text>
<text x="181" y="205.5">TF_250204-A-004_H1_QE.AVAC.-1.02</text>
<text x="231.7" y="205.7">02</text>
<text x="257.4" y="205.7">TF</text>
<text x="280.3" y="205.7">03</text>
</g>
<g font-size="1.7">
<text x="53.9" y="63.5">DM.11</text>
<text x="77.1" y="63.5">DM.12</text>
<text x="100.8" y="63.5">DL.13</text>
<text x="62.1" y="70.7">I&gt;</text>
<text x="85.3" y="70.7">I&gt;</text>
<text x="53.8" y="90.8">RP.11</text>
<text x="77" y="90.8">RP.12</text>
</g>
<g font-size="1.6">
<text x="53.2" y="47.1">300mA</text>
<text x="53.9" y="43.8">ID.11</text>
<text x="55.5" y="45.4">25A</text>
<text x="53.4" y="65.2">0,63A-1A</text>
<text x="76.5" y="65.2">0,63A-1A</text>
<text x="102.3" y="65.1">16A</text>
</g>
<text font-size="1.5" x="20.1" y="31.3">3P+N 50Hz-0.4kV</text>
<g font-size="1.4">
<text x="20.4" y="113.1">Régua x1</text>
<text x="20.4" y="110.6">PE</text>
<text x="20.4" y="115.6">Régua x2</text>
<text x="221.3" y="185.4">Braga</text>
<text x="221.4" y="183.6">Av. Antero de Quental nº103 São Vitor -</text>
<text x="236.6" y="188.2">geral@priac.com.pt</text>
<text x="237.6" y="189.9">www.priac.com.pt</text>
</g>
<g font-size="1.2">
<text x="67.4" y="67.8">12</text>
<text x="69.8" y="67.9">11</text>
<text x="90.6" y="67.8">12</text>
<text x="93" y="67.9">11</text>
</g>
</svg>
